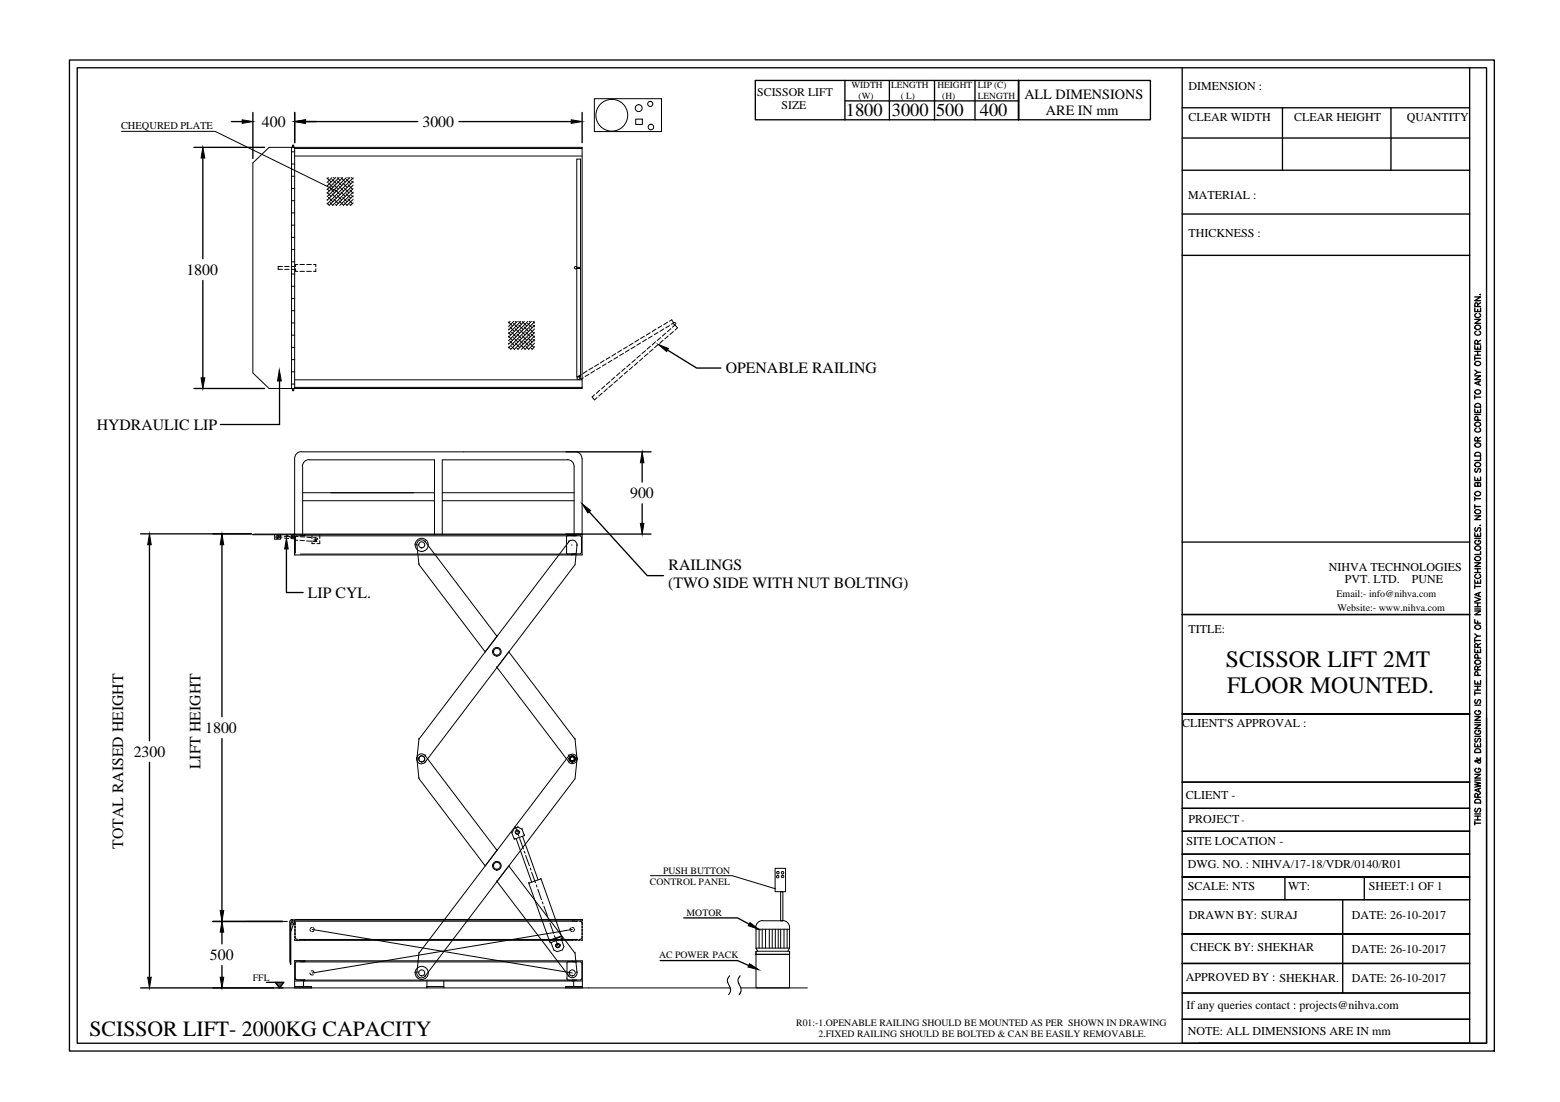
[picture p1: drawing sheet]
<svg xmlns="http://www.w3.org/2000/svg" width="297mm" height="210mm" viewBox="0 0 297 210" stroke-linecap="round" stroke-linejoin="round" font-family="sans-serif">
<!-- layer: 0 -->
<g fill="none" stroke="#000" stroke-width=".19">
<path d="M113.2 18.8h12.8v6.3h-12.8zM23.1 25h17.9l22.9 11.3M48.1 31l3.1-2.9h59.6v45.9h-59.6l-3.1-3zM55.5 28.1v45.9M55.5 33.6h.6M55.5 35.9h.6M55.5 38.2h.6M55.5 31.2h.6M55.5 28.9h.6M55.7 27.6h.2v.5h-.2zM56.1 28.1v45.9M56.1 29.7h54.7"/>
<path d="M56.1 28.3h54.7M62.3 38.7l.4 .4M62.3 38l.1 .1M62.3 36.7l.7 .7M62.3 36l.4 .4M62.3 35.3h.1M62.3 33.9l.7 .8M62.5 33.8l-.2 .3M62.5 37.6l.9 .8M62.5 34.8l.9 .9M62.9 38.6l.5 .5M62.9 35.9l.8 .8"/>
<path d="M63.2 33.8l-.9 1M63.2 36.9l.9 .9M63.2 34.2l.9 .8M63.5 33.8l.2 .2M63.6 37.9l.8 .9M63.6 35.2l.8 .8M63.9 33.8l-1.6 1.6M63.9 38.9l.2 .2M63.9 36.2l.8 .9M64.2 33.8l.5 .5M64.2 37.3l.9 .8M64.2 34.5l.9 .8"/>
<path d="M64.6 33.8l-2.3 2.3M64.6 38.3l.8 .8M64.6 35.5l.8 .9M64.9 36.6l.9 .8M64.9 33.8l.9 .9M65.2 33.8l-2.9 3M65.2 37.6l.9 .8M65.2 34.8l.9 .9M65.6 38.6l.5 .5M65.6 35.9l.8 .8M65.9 33.8l-3.6 3.7M65.9 36.9l.9 .9"/>
<path d="M65.9 34.2l.9 .8M66.2 33.8l.2 .2M66.3 37.9l.8 .9M66.3 35.2l.8 .8M66.6 33.8l-4.3 4.3M66.6 38.9l.2 .2M66.6 36.2l.6 .6M66.9 33.8l.3 .3M66.9 37.3l.3 .2M66.9 34.5l.3 .3M67.2 33.9l-4.9 5M67.2 34.6l-4.5 4.5"/>
<path d="M67.2 35.3l-3.9 3.8M67.2 35.9l-3.2 3.2M67.2 36.6l-2.5 2.5M67.2 37.3l-1.8 1.8M67.2 38l-1.1 1.1M67.2 38.7l-.5 .4M109.8 30.3h.7v20.6h-.7zM121 22.7h1.3v1h-1.3zM53.8 50.8h-.8v.5h.8M54.2 50.8h.8M54.2 51.3h.8M55.5 50.8h.8"/>
<path d="M55.5 51.3h.8M55.5 40.6h.6M55.5 42.9h.6M55.5 45.2h.6M55.5 47.5h.6M55.5 49.9h.6M55.5 52.2h.6M55.5 54.5h.6M55.5 56.9h.6M55.5 59.2h.6M56.3 51.2v.5h.4M56.7 50.4h-.4v.4"/>
<path d="M57.1 50.4h.9M57.1 51.7h.9M58.4 50.4h.9M58.4 51.7h.9M59.7 50.4h.4v.4M60.1 51.2v.5h-.4M109.8 51.1h.7v20.7h-.7zM55.5 61.5h.6M55.5 63.8h.6M55.5 66.2h.6M55.5 68.5h.6M55.5 70.8h.6"/>
<path d="M55.5 73.2h.6M55.7 74h.2v.4h-.2zM56.1 72.3h54.7M56.1 73.8h54.7M96.8 66.1l.5 .4M96.8 65.4l.1 .1M96.8 64.1l.8 .7M96.8 63.4l.5 .4M96.8 62.7l.1 .1M96.8 61.3l.8 .8M97.1 65l.8 .8M97.1 62.3l.8 .8"/>
<path d="M97.1 61.2l-.3 .3M97.4 66l.6 .5M97.4 63.3l.9 .8M97.8 64.3l.8 .9M97.8 61.6l.8 .8M97.8 61.2l-1 1M98.1 65.3l.8 .9M98.1 62.6l.8 .9M98.1 61.2l.2 .2M98.4 63.6l.9 .9M98.5 61.2l-1.7 1.7M98.8 64.6l.8 .9"/>
<path d="M98.8 61.9l.8 .9M98.8 61.2l.5 .6M99.1 65.7l.9 .8M99.1 62.9l.9 .9M99.2 61.2l-2.4 2.3M99.5 64l.8 .8M99.5 61.3l.8 .8M99.8 65l.8 .8M99.8 62.3l.8 .8M99.8 61.2l-3 3M100.1 66l.6 .5M100.1 63.3l.9 .8"/>
<path d="M100.5 64.3l.8 .9M100.5 61.6l.8 .8M100.5 61.2l-3.7 3.7M100.8 65.3l.9 .9M100.8 62.6l.9 .9M100.8 61.2l.2 .2M101.1 66.3l.3 .2M101.1 63.6l.7 .7M101.2 61.2l-4.4 4.4M101.5 64.6l.3 .3M101.5 61.9l.3 .3M101.5 61.2l.3 .4"/>
<path d="M101.8 61.3l-5 5M101.8 62l-4.5 4.5M101.8 62.7l-3.9 3.8M101.8 63.3l-3.2 3.2-.2-.2M101.8 64l-2.5 2.5M101.8 64.7l-1.8 1.8M101.8 65.4l-1.2 1.1M101.8 66l-.5 .5M110.7 71.3l-.4 .3 .3 .6 .5-.2M111.8 70.7l-.7 .4M112.2 71.3l-.8 .4M112.9 70l-.8 .4"/>
<path d="M113.2 70.6l-.7 .5M113.2 75.2l-.5 .4 .5 .6M113.7 75.7l-.5 .5M114 69.3l-.8 .5M114.2 74.3l-.6 .6M114.3 70l-.7 .4M114.7 74.9l-.7 .5M115 68.7l-.7 .4M115.2 73.5l-.7 .6M115.4 69.3l-.7 .4M115.6 74l-.6 .6M116.1 72.7l-.6 .5"/>
<path d="M116.1 68l-.7 .5M116.5 68.6l-.7 .5M116.6 73.2l-.7 .6M117.1 71.8l-.7 .6M117.2 67.4l-.7 .4M117.6 72.4l-.7 .5M117.6 68l-.7 .4M118 71l-.6 .5M118.3 66.7l-.7 .4M118.5 71.5l-.6 .6M118.7 67.3l-.7 .4M119 70.1l-.6 .6"/>
<path d="M119.4 66l-.7 .5M119.5 70.7l-.7 .5M119.8 66.6l-.7 .5M120 69.3l-.6 .6M120.5 69.9l-.7 .5M120.5 65.4l-.7 .4M120.9 66l-.7 .4M121 68.5l-.7 .5M121.4 69l-.6 .6M121.6 64.7l-.7 .5M121.9 67.6l-.6 .6M122 65.3l-.7 .4"/>
<path d="M122.4 68.2l-.6 .5M122.7 64.1l-.7 .4M122.9 66.8l-.7 .6M123.1 64.6l-.7 .5M123.4 67.4l-.7 .5M123.8 63.4l-.7 .4M123.8 66l-.6 .5M124.2 64l-.7 .4M124.3 66.5l-.6 .6M124.8 65.1l-.6 .6M124.9 62.7l-.7 .5M125.3 63.3l-.7 .5"/>
<path d="M125.3 65.7l-.7 .5M125.8 64.3l-.6 .6M126 62.1l-.7 .4M126.3 64.8l-.7 .6M126.4 62.7l-.7 .4M126.8 63.5l-.7 .5M127.1 61.4l-.7 .4M127.2 64l-.6 .6M127.5 62l-.7 .4M127.5 61.2l.4-.3 .3 .6-.4 .3M127.7 62.6l-.6 .6M128 62.3l.5-.4 .5 .5-.5 .5"/>
<path d="M128.2 63.2l-.6 .5M128.2 61.7l.4 .1M128.4 61.5h.2l.1 .2M56.1 87.3v18.4h54.7v-18.4M57.4 86a1.29 1.29 0 0 0-1.3 1.3M57.4 86.1h52.1M57.6 88.9v13M57.6 93.9h25.1M57.6 95.4h25.1M58.9 87.5a1.29 1.29 0 0 0-1.3 1.3M58.9 87.6h23.8v14.3M84.2 93.9h25.1"/>
<path d="M84.2 95.4h25.1M108 87.5a1.29 1.29 0 0 1 1.3 1.3M108 87.6h-23.8v14.3M109.3 88.9v13M109.5 86a1.29 1.29 0 0 1 1.3 1.3M52.3 101.8v.9h1.1v-.9M52.5 102.2a.34 .34 0 0 0 .5 .3M52.7 101.9a.34 .34 0 0 1 .5 .3M52.8 102.1h.9M52.8 102.4h.9M54.1 102.2h.9M54.1 102.5l.9 .1"/>
<path d="M54.4 101.9l1.3 .6M55.4 102.6l.8 .1M55.4 102.2l.9 .1M56.1 101.9h54.7M56.2 102.3v3M56.4 102.1l-.2 .2M56.7 102.2h-.4l-.1 .7h.5M57.1 102.9l.9 .1M57.2 102.2l.8 .1M57.2 105.5h52.5M57.2 102.1h52.5M58 102l-1.6 .1"/>
<path d="M58.1 101.9l-.2 .1M58.4 103l.8 .1M58.4 102.3l.9 .1M59.4 103v.5h.5M59.4 102v.6M59.7 103.1l.4 .1M59.7 102.4h.4M59.8 102.8l.2 .3h.3M60 102.5h.3l.2 .3M60 102.7l.1-.1 .2 .2-.2 .2-.1-.2zM60.9 102v.6M60.9 103v.5h-.6"/>
<path d="M79.1 103.8h.1M79.4 103.8h.1M79.7 103.8h.1M79.8 107.5h.1M81 103.2a.91 .91 0 0 0-1.1-.3 .91 .91 0 0 0-.5 .9M81 103.2l13.6 18-2.2 3-12.6-16.7-.4-3.7M81 103.2h.1M107.8 105.3l.3 .2M107.9 102.3v3M108.1 102l-.3 .3M108.1 102h1.6M108.3 103.2a.91 .91 0 0 1 1-.3 .91 .91 0 0 1 .6 1"/>
<path d="M108.3 103.2l-28.5 37.6-.4 3.7M108.3 103.2h.1M108.9 101.9l1.6 .2 .2 .2M108.9 103.8h.1M108.9 105.6v.1M109 105.5l-.1 .1M109.9 103.9h.1M109.9 103.9l-.4 3.7-28.5 37.6M110.5 105.5h-1.5M110.7 105.3l-.2 .2M110.7 102.3v3M110.8 101.7l-62.7 .1 7.8 .1 .2-.2v.3"/>
<path d="M93.8 124.2h.1M94 124.2h.1M94.6 127.1h.1M94.6 121.2h.1M79.4 144.5a.91 .91 0 0 0 .5 .9 .91 .91 0 0 0 1.1-.2M79.4 144.6h.1M79.4 144.5h.1M79.7 144.6h.1M79.8 148.3h.1M79.8 140.8h.1M81 143.9a.91 .91 0 0 0-1.1-.2 .91 .91 0 0 0-.5 .9M81 143.9l13.6 18.1-2.2 2.9-12.6-16.6-.4-3.7"/>
<path d="M81 143.9h.1M81 145.2h.1M97.5 158.7h.1M97.9 157.8l.7-.2 .8 .3 .4 1.3-1.9 .7-.4-1.2zM97.9 159.9h.1M98.1 157.4l.4 1.1M98.3 159.7l2.9 8.3M98.6 157.6h.1M98.7 158.9l.1 .4M98.9 158.5h.1M98.9 159.7l.8 2M99.4 157.9h.1"/>
<path d="M99.5 159.3l3 8.3M99.8 159.2h.1M108.3 144a.91 .91 0 0 1 1-.3 .91 .91 0 0 1 .6 .9M108.3 144l-28.5 37.6-.4 3.7M108.3 144h.1M108.3 145.1h.1M108.4 144.6h.1M108.6 144.6h.1M109.5 140.8h.1M109.9 144.5a.91 .91 0 0 1-.6 .9 .91 .91 0 0 1-1-.3M109.9 144.7h.1M109.9 144.5l-.4-3.7-12.6-16.6-2.3 2.9 13.7 18"/>
<path d="M109.9 144.5h.1M109.9 144.7l-.4 3.6-28.5 37.6M46.9 175.5h7.8M55.9 175.9l-.6 1.6M56.1 175.7v.4M56.1 176.4v.4M56.1 177v.4M56.1 177.6v.5M56.1 178.3v.4M56.1 178.9v.2h53.1M56.1 175.1h54.8v.4M56.2 178.3l.1 .6h.5"/>
<path d="M56.2 175.7v.4M56.2 176.4v.4M56.2 177v.4M56.2 177.6v.5M57 178.9h53M58 178.9l.1 .2M59 177l.2 .4M59.5 176.7l-.4 .2M59.5 177l49.5 8.3M59.7 176.7l.1 .3M59.8 177.2l-.3 .3M93.8 164.9h.1"/>
<path d="M94 164.9h.1M94.6 167.9h.1M94.6 162h.1M99.8 162.1l.2 .4M100.1 162.9l.7 2M100.7 168.2l2.3-.8 4.1 11.4-2.4 .8zM100.7 168.2h.1M101 165.4l.1 .3M101.2 166.2l.8 1.9M102.1 168.6l.1 .4M102.4 169.4l.7 2M103.3 171.8l.1 .4"/>
<path d="M103.6 172.6l.7 2M104.4 175l.1 .4M104.7 175.8l.7 2M104.7 179.6h.1M105.6 178.2l.1 .4M105.8 179l.4 1.1M106.9 178.8l.5 1.5-.3 .6-1 .4-.6-.3-.6-1.5M106.9 178.3l-2.3 .8M106.9 178.4l-2.3 .8M107.1 178.8h.1M108.6 177h.1M108.6 177.2l.4 .3"/>
<path d="M108.8 176.7l-.2 .3M109 175.3l.4 .1M109 176.7l.3 .2M109 177l-49.5 8.3M109.1 178.9l-.1 .2M109.4 177l-.2 .4M109.4 179.1h.4M110 179.1h.5M110.3 175.5l.4 .1 .1 .5M110.8 178.3l-.1 .6h-.4M110.8 176.4v.4M110.8 177v.4"/>
<path d="M110.8 177.6v.5M110.9 175.3h-54.8v.2h53.9M110.9 175.7v.4M110.9 176.4v.4M110.9 177v.4M110.9 177.6v.5M110.9 178.3v.4M110.9 178.9v.2h-.2M123.8 166.8h15.6l8.1 2.4M143.9 176.7v3.9M143.9 177h6.4M144.5 177v3.6"/>
<path d="M145.1 177v3.6M145.2 175.3a1.29 1.29 0 0 0-1.3 1.3M145.2 175.4h3.9M145.8 177v3.6M146.5 177v3.6M147 177v3.6M147.6 165.4h2v4.4h-2zM147.6 177v3.6M148.2 177v3.6M148.6 169.8h.5v5.6h-.5zM148.6 177v3.6M149 175.3a1.29 1.29 0 0 1 1.3 1.3v4"/>
<path d="M149.3 177v3.6M149.9 177v3.6M52.9 188.2h86.1M56.1 186.9h54.8M56.1 188.2v-5.2h54.8v5.2M56.1 187.9h3.2v.3M56.2 186.4l.2 .2M56.4 183.2l-.2 .2v3M56.4 186.6l1.6 .1M57.2 186.7h52.6M57.2 183.2h52.6M57.8 186.9v1"/>
<path d="M57.9 186.6l.2 .2M58 183.2h-1.6M58.1 183l-.2 .2M58.1 186.8v.1M59 185.3a.42 .42 0 0 0 .7 .4M59.2 185a.39 .39 0 0 1 .5 0 .39 .39 0 0 1 .1 .3M79.1 185.3h.1M79.4 185.3a.91 .91 0 0 0 .5 .9 .91 .91 0 0 0 1.1-.3M79.4 185.3h.1M79.7 185.3h.1M79.8 181.6h.1M81 185.9h.1"/>
<path d="M81.3 187.9h3.2M81.3 186.9v1.3M84.5 186.9v1.3M106.6 180.1h.1M106.7 180.1h.1M107.9 186.4l.3 .3M108 183.5v2.9M108.3 185.9h.1M108.4 185.3h.1M108.9 183.1l1.7 .1 .2 .2M109 183v.1M109 186.8v.1"/>
<path d="M109 186.6l-.1 .2M109.2 186.9v1M109.5 181.6h.1M109.8 183.2h-1.6l-.3 .3M109.9 185.2a.91 .91 0 0 1-.6 1 .91 .91 0 0 1-1-.3M109.9 185.3l-.4-3.7-12.6-16.7-2.3 3 13.7 18M109.9 185.3h.1M110.6 186.6l-1.5 .1M110.8 186.4l-.2 .2M110.8 183.4v3M110.9 187.9h-3.2v.3M139 185.8l-.5 .9 .6 1.7v.5l-.4 .6"/>
<path d="M140.9 185.8l-.4 .8 .1 .5 .5 1.2v.6l-.4 .6M141.1 188.2h12.6M143.9 181.2v7h6.4v-7M143.9 181.2h6.4v.6h-6.4zM143.9 181.8h6.4M143.9 180.6l.4 .6M143.9 180.6h6.4M150.3 180.6l-.3 .6"/>
<circle cx="123.8" cy="19.8" r=".49"/>
<circle cx="116.5" cy="22" r="3"/>
<circle cx="121.6" cy="20.6" r=".66"/>
<circle cx="123.9" cy="24.2" r=".53"/>
<circle cx="109.6" cy="51" r=".23"/>
<circle cx="110.1" cy="72" r=".28"/>
<circle cx="52.8" cy="102.2" r=".17"/>
<circle cx="55.7" cy="102.2" r=".32"/>
<circle cx="55.7" cy="102.2" r=".11"/>
<circle cx="80.3" cy="103.8" r=".57"/>
<circle cx="80.3" cy="103.8" r="1.25"/>
<circle cx="94.6" cy="124.1" r=".66"/>
<circle cx="94.6" cy="124.1" r=".83"/>
<circle cx="80.3" cy="144.5" r=".57"/>
<circle cx="98.5" cy="158.5" r=".4"/>
<circle cx="98.5" cy="158.5" r=".32"/>
<circle cx="109" cy="144.5" r=".4"/>
<circle cx="109" cy="144.5" r=".57"/>
<circle cx="55.6" cy="175.6" r=".44"/>
<circle cx="55.6" cy="175.6" r=".19"/>
<circle cx="94.6" cy="164.9" r=".66"/>
<circle cx="94.6" cy="164.9" r=".83"/>
<circle cx="148.1" cy="167" r=".23"/>
<circle cx="148.1" cy="166.2" r=".23"/>
<circle cx="149" cy="166.2" r=".23"/>
<circle cx="149" cy="166.9" r=".23"/>
<circle cx="80.3" cy="185.3" r=".57"/>
<circle cx="80.3" cy="185.3" r="1.25"/>
<circle cx="106.2" cy="180.1" r=".32"/>
<circle cx="106.2" cy="180.1" r=".4"/>
<circle cx="109" cy="185.3" r=".57"/>
</g>
<g fill="none" stroke="#000" stroke-width=".25">
<path d="M13.2 11.4h271.3v188.8h-271.3zM14.7 12.9h268.4v185.8h-268.4zM160.9 15.3h-17.1v7.5h17.1M160.9 15.3v7.5M160.9 19.2h33M160.9 15.3h33M169.3 15.3v7.5M177.9 15.3v7.5M185.6 15.3v7.5M193.9 15.3h25.1v7.5h-25.1zM193.9 15.3v7.5h-33M225.1 12.9v185.8h54.7v-185.8"/>
<path d="M36.9 28.1h13.5M38.6 30.1v19.2M44 23.2h2.1M48.1 21.4v8.8M56.1 21.4v5.8M58.2 23.2h21.4M87.4 23.2h21.4M110.8 21.4v5.8M225.1 20.5h54.7M225.1 32.4h54.7M225.1 26.3h54.7M244.2 20.5v11.9"/>
<path d="M264.9 20.5v11.9M38.6 53.4v18.6M225.1 40.8h54.7M225.1 48.6h54.7M280.8 58.7v.7h1.1v-.7M280.8 56.6h1.1l-1.1 .7h1.1M281.1 59.7a.39 .39 0 0 0-.3 .5 .39 .39 0 0 0 .4 .3h.3a.39 .39 0 0 0 .4-.3 .39 .39 0 0 0-.2-.5M281.4 58.4l-.1-.7h-.4l-.1 .7h1.1M281.4 58.9v.5M281.9 56v.2zM281.9 57.7l-.5 .3M36.9 74h13.5"/>
<path d="M53.2 72.6v8.3h-11.2M127.1 66.7l5.5 3.4h4.7M280.8 77.9v.7h1.1v-.7M280.8 71.6h1.1l-1.1 .7h1.1M280.8 65.8v.7h1.1v-.7M280.8 60.8h1.1l-1.1 .8h1.1M280.8 67.9v.7M280.8 75.3v.7M280.8 79h1.1M280.8 75.6h1.1M280.8 70.5l.6 .4M280.8 68.2h1.1"/>
<path d="M280.8 67.6h1.1M280.8 66.9h1.1M280.9 77a.58 .58 0 0 1 .7-.1 .58 .58 0 0 1 .3 .7h-1.1zM281 74.3a.54 .54 0 0 1 .6 0 .54 .54 0 0 1 .3 .5 .59 .59 0 0 1-.7 .3 .59 .59 0 0 1-.4-.6zM281 68.9a.54 .54 0 0 1 .6-.1 .54 .54 0 0 1 .3 .6 .59 .59 0 0 1-.7 .2 .59 .59 0 0 1-.4-.5zM281 62a.54 .54 0 0 1 .6 0 .54 .54 0 0 1 .3 .6 .59 .59 0 0 1-.7 .2 .59 .59 0 0 1-.4-.6zM281.1 63.1a.39 .39 0 0 0-.3 .4 .39 .39 0 0 0 .4 .3h.3a.39 .39 0 0 0 .4-.3 .39 .39 0 0 0-.2-.4M281.4 65.5l-.1-.6h-.4l-.1 .6h1.1M281.4 66.1v.4M281.4 66.9v.7M281.4 78.1v.5M281.6 72.7v.5"/>
<path d="M281.9 72.6l-1.1 .4 1.1 .4M281.9 70.9h-.5l-.6 .4M281.9 64.8l-.5 .4M107.8 86.1h16.2M112.2 97.5l11 12.1h3.1M122.3 88.1v3.7M122.3 96v3.7M280.8 98.3h1.1l-1.1 .7h1.1M280.8 90.8v.7h1.1v-.7M280.8 94.7v.7M280.8 96.1v.8M280.8 96.5h1.1"/>
<path d="M280.8 95h1.1M280.9 97.2a.51 .51 0 0 1 .7-.1 .51 .51 0 0 1 .1 .7 .52 .52 0 0 1-.6 0 .52 .52 0 0 1-.2-.6zM280.9 93.8a.5 .5 0 0 1 .7-.2 .5 .5 0 0 1 .1 .8 .49 .49 0 0 1-.7 0 .49 .49 0 0 1-.1-.6zM280.9 84.5a.51 .51 0 0 1 .7-.1 .51 .51 0 0 1 .1 .7 .52 .52 0 0 1-.6 0 .52 .52 0 0 1-.2-.6zM281 89.2l-.2 .3 .2 .5 .2-.1 .3-.6h.4v.4l-.2 .3M281 88.2a.54 .54 0 0 1 .6-.1 .54 .54 0 0 1 .3 .6 .61 .61 0 0 1-.7 .2 .61 .61 0 0 1-.4-.5zM281 86.2h.7l.2 .3v.4h-1.1v-.4zM281 80.5a.52 .52 0 0 1 .7-.1 .52 .52 0 0 1 0 .8 .52 .52 0 0 1-.7-.1l-.2-.2zM281.1 81.5a.39 .39 0 0 0-.3 .5 .39 .39 0 0 0 .4 .3h.3a.39 .39 0 0 0 .4-.3 .39 .39 0 0 0-.2-.5M281.4 92.2l.2-.3h.2l.1 .3v.4h-1.1l.1-.7 .4 .1 .1 .6M281.4 84l-.1-.6-.4-.1-.1 .7h1.1M281.4 91.1v.4"/>
<path d="M281.4 80.1v-.7h-.5l-.1 .7h1.1M281.9 87.1v.6h-1.1M281.9 83.3l-.5 .4M26.8 101.7h21.1M28.5 103.8v37.3M42.3 103.8v32.7M54.5 104.6v8.3h3.2M107.8 101.7h16.2M225.1 117.1h54.7M225.1 103.3h54.7M280.8 119.3a.52 .52 0 0 1 .7-.3 .52 .52 0 0 1 .2 .8 .58 .58 0 0 1-.9-.5zM280.8 118v.7h1.1"/>
<path d="M280.8 116.4h1.1l-1.1 .7h1.1M280.8 113.7l1.1 .5-1.1 .4M280.8 110.4v.7h1.1v-.7M280.8 107.2h1.1l-1.1 .7h1.1M280.8 101.5v.7h1.1v-.7M280.8 111.4v.7M280.8 116h1.1M280.8 115.6h1.1M280.8 114.9h1.1M280.8 111.7h1.1M280.8 109.1h1.1M280.8 108.3h1.1"/>
<path d="M280.8 102.5h1.1M280.9 104.2a.5 .5 0 0 1 .7-.2 .5 .5 0 0 1 .1 .8 .5 .5 0 0 1-.6 0 .5 .5 0 0 1-.2-.6zM281 106.1a.54 .54 0 0 1 .6-.1 .54 .54 0 0 1 .3 .6 .61 .61 0 0 1-.7 .2 .61 .61 0 0 1-.4-.5zM281 100.5l-.2 .3 .2 .4 .2-.1 .3-.6 .4 .1v.4l-.2 .2M281.1 109.4a.41 .41 0 0 0-.3 .4 .41 .41 0 0 0 .4 .4 .45 .45 0 0 0 .7-.2 .45 .45 0 0 0-.2-.6M281.1 102.9a.39 .39 0 0 0-.3 .5 .39 .39 0 0 0 .4 .3h.3a.38 .38 0 0 0 .4-.4 .38 .38 0 0 0-.4-.4v.3M281.4 101.7v.5M281.4 108.3v.8M281.4 110.7v.4M281.4 114.9v.7M281.4 118.3v.4M281.6 113v.5"/>
<path d="M281.8 100.1h.1M281.9 112.8l-1.1 .4 1.1 .5M281.9 105v.6h-1.1M279.8 136h-54.7h54.7M280.8 138h1.1l-1.1 .8h1.1M280.8 136.5h1.1l-1.1 .7h1.1M280.8 129.6v.7h1.1v-.7M280.8 123.6v.7h1.1v-.7M280.8 121.7v.7M280.8 131.7v.7M280.8 137.6h1.1M280.8 134.3h1.1"/>
<path d="M280.8 132h1.1M280.8 131.4h1.1M280.8 130.7h1.1M280.8 122h1.1M280.8 120.7l.6 .5M281 133.3l-.2 .2 .2 .5 .2-.1 .3-.6 .4 .1v.3l-.2 .3M281 125.8a.54 .54 0 0 1 .6 0 .54 .54 0 0 1 .3 .6 .61 .61 0 0 1-.7 .1 .61 .61 0 0 1-.4-.5zM281.1 139.1a.39 .39 0 0 0-.3 .4 .39 .39 0 0 0 .4 .4h.3a.38 .38 0 0 0 .4-.4 .38 .38 0 0 0-.4-.4v.3M281.1 135.3a.41 .41 0 0 0-.3 .5 .41 .41 0 0 0 .4 .3h.3a.4 .4 0 0 0 .4-.4 .4 .4 0 0 0-.4-.4v.3M281.4 127.6l-.1-.6-.4-.1-.1 .7h1.1M281.4 123.3l-.1-.6-.4-.1-.1 .7h1.1M281.4 123.9v.4"/>
<path d="M281.4 129.9v.4M281.4 130.7v.7M281.4 128.7v-.6l-.5-.1-.1 .7h1.1M281.4 125.3v-.5l-.4-.2-.2 .3v.4h1.1M281.9 121.2h-.5l-.6 .3M281.9 126.9l-.5 .3M281.9 122.6l-.5 .3M283.1 136.7v62h-54.8M28.5 145.2v40.9M42.3 140.7v32.7M225.1 149h54.7M225.1 154h54.7"/>
<path d="M225.1 158.3h54.7M280.8 148.9l1.1 .3-1.1 .2 1.1 .3-1.1 .2M280.8 147.5h1.1l-1.1 .7h1.1M280.8 141.6v.6h1.1v-.6M280.8 156.8h1.1M280.8 156.4v.7M280.8 156.2h1.1M280.8 155.4h1.1M280.8 155h1.1M280.8 148.6h1.1M280.8 140.3h1.1M281 154l-.2 .2 .2 .5 .2-.1 .3-.6 .4 .1v.3l-.2 .3"/>
<path d="M281 152.3h.7l.2 .3v.4h-1.1v-.4zM281 142.7a.59 .59 0 0 1 .7 0 .59 .59 0 0 1 .2 .6h-1.1zM281 140.6l-.2 .3 .2 .5 .2-.2 .3-.5h.4v.4l-.2 .3M281.1 146.3a.39 .39 0 0 0-.3 .5 .39 .39 0 0 0 .4 .3h.3a.38 .38 0 0 0 .4-.4 .38 .38 0 0 0-.4-.4v.3M281.3 144.4h-.1a.72 .72 0 0 1 .6 .9h-.3l-.4-.5-.3 .1 .2 .2h.2l.7-.5-.1-.2M281.4 151.8l-.2-.6h-.3l-.1 .6h1.1M281.4 141.9v.3M281.4 155.4v.8M281.6 150.2v.6M281.9 150.1l-1.1 .4 1.1 .4M281.9 151.1l-.5 .4M40.5 175.5h13.3"/>
<path d="M42.3 177.5v2.3M55.2 175.8v7.3l.1 .5v-7.7M130.2 174.8h10.2l2.2 1.2M225.1 162.7h54.7M225.1 171.4h54.7M225.1 177.9h54.7M244.7 167v4.4M255.7 171.4v17.7M259.8 167v4.4M279.8 167h-54.7h54.7M26.8 188.2h27.1M42.3 183.9v2.2"/>
<path d="M50.7 187.1h3.3l-.8 1.1-.8-1.1M125.7 183h14.7l2.2 .9M225.1 189.1h54.7M225.1 194.1h54.7M279.8 183.5h-54.7h54.7"/>
</g>
<g fill="#000" stroke="#000" stroke-width=".19">
<path d="M38.6 28.1l.4 2h-.7zM46.1 22.8l2 .4-2 .3zM56.1 23.2l2.1-.4v.7zM108.8 22.8l2 .4-2 .3zM38.3 72h.7l-.4 2zM53.2 70.5l.4 2.1h-.8zM125.4 65.6l1.9 .8-.4 .6zM110.8 96l1.7 1.2-.6 .5zM122.3 86.1l.3 2h-.7zM121.9 99.7h.7l-.3 2zM28.5 101.7l.3 2.1h-.7zM42.3 101.7l.3 2.1h-.7z"/>
<path d="M54.5 102.5l.4 2.1h-.7zM42.3 175.5l.3 2h-.7zM41.9 173.4h.7l-.3 2.1zM142.8 175.7l1.7 1.3-2-.7zM28.1 186.1h.7l-.3 2.1zM41.9 186.1h.7l-.3 2.1zM142.7 183.6l1.8 1.1-2.1-.5z"/>
</g>
<path d="M52.4 187.1h1.6l-.8 1.1z" fill="#545454" stroke="#545454" stroke-width=".19"/>
<g font-size="4.5">
<text x="233.4" y="127">SCISSOR LIFT 2MT</text>
<text x="233.7" y="132">FLOOR MOUNTED.</text>
</g>
<text font-size="4.1" x="17" y="197.4">SCISSOR LIFT- 2000KG CAPACITY</text>
<g font-size="3.5">
<text x="161.1" y="22.1">1800</text>
<text x="169.8" y="22.1">3000</text>
<text x="178.2" y="22">500</text>
<text x="186.6" y="22">400</text>
</g>
<g font-size="3">
<text x="49.9" y="24.1">400</text>
<text x="80.4" y="24.1">3000</text>
<text x="35.5" y="52.4">1800</text>
<text x="138.2" y="71.1">OPENABLE RAILING</text>
<text x="18.4" y="81.8">HYDRAULIC LIP</text>
<text x="120" y="94.9">900</text>
<text x="58.6" y="113.9">LIP CYL.</text>
<text x="127.2" y="112.1">(TWO SIDE WITH NUT BOLTING)</text>
<text x="127.3" y="108.6">RAILINGS</text>
<text x="39.1" y="139.6">1800</text>
<text x="25.5" y="144.1">2300</text>
<text x="38.2" y="146.5" transform="rotate(-90 38.2 146.5)">LIFT HEIGHT</text>
<text x="23.5" y="161.7" transform="rotate(-90 23.5 161.7)">TOTAL RAISED HEIGHT</text>
<text x="40" y="182.8">500</text>
</g>
<g font-size="2.7">
<text x="195" y="18.8">ALL DIMENSIONS</text>
<text x="199.2" y="21.9">ARE IN mm</text>
</g>
<g font-size="2.3">
<text x="226.3" y="17.2">DIMENSION :</text>
<text x="226.3" y="23.1">CLEAR WIDTH</text>
<text x="246.4" y="23.1">CLEAR HEIGHT</text>
<text x="267.9" y="23.1">QUANTITY</text>
<text x="226.2" y="37.8">MATERIAL :</text>
<text x="226.3" y="45.2">THICKNESS :</text>
<text x="253" y="108.7">NIHVA TECHNOLOGIES</text>
<text x="256.1" y="111.1">PVT. LTD.</text>
<text x="268.9" y="111.1">PUNE</text>
<text x="226.3" y="120.6">TITLE:</text>
<text x="225.1" y="138.6">CLIENT'S APPROVAL :</text>
<text x="225.8" y="152.1">CLIENT -</text>
<text x="225.9" y="161">SITE LOCATION -</text>
<text x="226.3" y="156.8">PROJECT</text>
<text x="226.2" y="165.4">DWG. NO. : NIHVA/17-18/VDR/0140/R01</text>
<text x="226.2" y="169.6">SCALE: NTS</text>
<text x="245.3" y="169.5">WT:</text>
<text x="260.7" y="169.6">SHEET:1 OF 1</text>
<text x="226.4" y="175">DRAWN BY: SURAJ</text>
<text x="257.4" y="175">DATE: 26-10-2017</text>
<text x="226.7" y="181.1">CHECK BY: SHEKHAR</text>
<text x="257.4" y="181.4">DATE: 26-10-2017</text>
<text x="225.8" y="186.9">APPROVED BY : SHEKHAR.</text>
<text x="257.4" y="187.1">DATE: 26-10-2017</text>
<text x="225.9" y="192.2">If any queries contact : projects@nihva.com</text>
<text x="226.2" y="197.2">NOTE: ALL DIMENSIONS ARE IN mm</text>
</g>
<g font-size="2.2">
<text x="144.2" y="18.2">SCISSOR LIFT</text>
<text x="148.8" y="20.7">SIZE</text>
</g>
<text font-size="2" x="23" y="24.6">CHEQURED PLATE</text>
<g font-size="1.9">
<text x="254.5" y="113.7">Email:- info@nihva.com</text>
<text x="254.6" y="116.4">Website:- www.nihva.com</text>
<text x="126.3" y="166.5">PUSH BUTTON</text>
<text x="123.8" y="168.7">CONTROL PANEL</text>
<text x="130.7" y="174.4">MOTOR</text>
<text x="125.5" y="182.5">AC POWER PACK</text>
<text x="48.1" y="186.9">FFL</text>
<text x="151.6" y="195.5">R01:-1.OPENABLE RAILING SHOULD BE MOUNTED AS PER SHOWN IN DRAWING</text>
<text x="155.8" y="197.6">2.FIXED RAILING SHOULD BE BOLTED &amp; CAN BE EASILY REMOVABLE.</text>
</g>
<g font-size="1.8">
<text x="162.1" y="16.8">WIDTH</text>
<text x="169.7" y="16.7">LENGTH</text>
<text x="178.5" y="16.8">HEIGHT</text>
<text x="186.2" y="16.8">LIP (C)</text>
<text x="163.5" y="18.8">(W)</text>
<text x="171.5" y="18.8">( L)</text>
<text x="179.4" y="18.8">(H)</text>
<text x="186.2" y="18.9">LENGTH</text>
</g>
<text font-size="1.7" x="236.4" y="156.8">-</text>
</svg>
